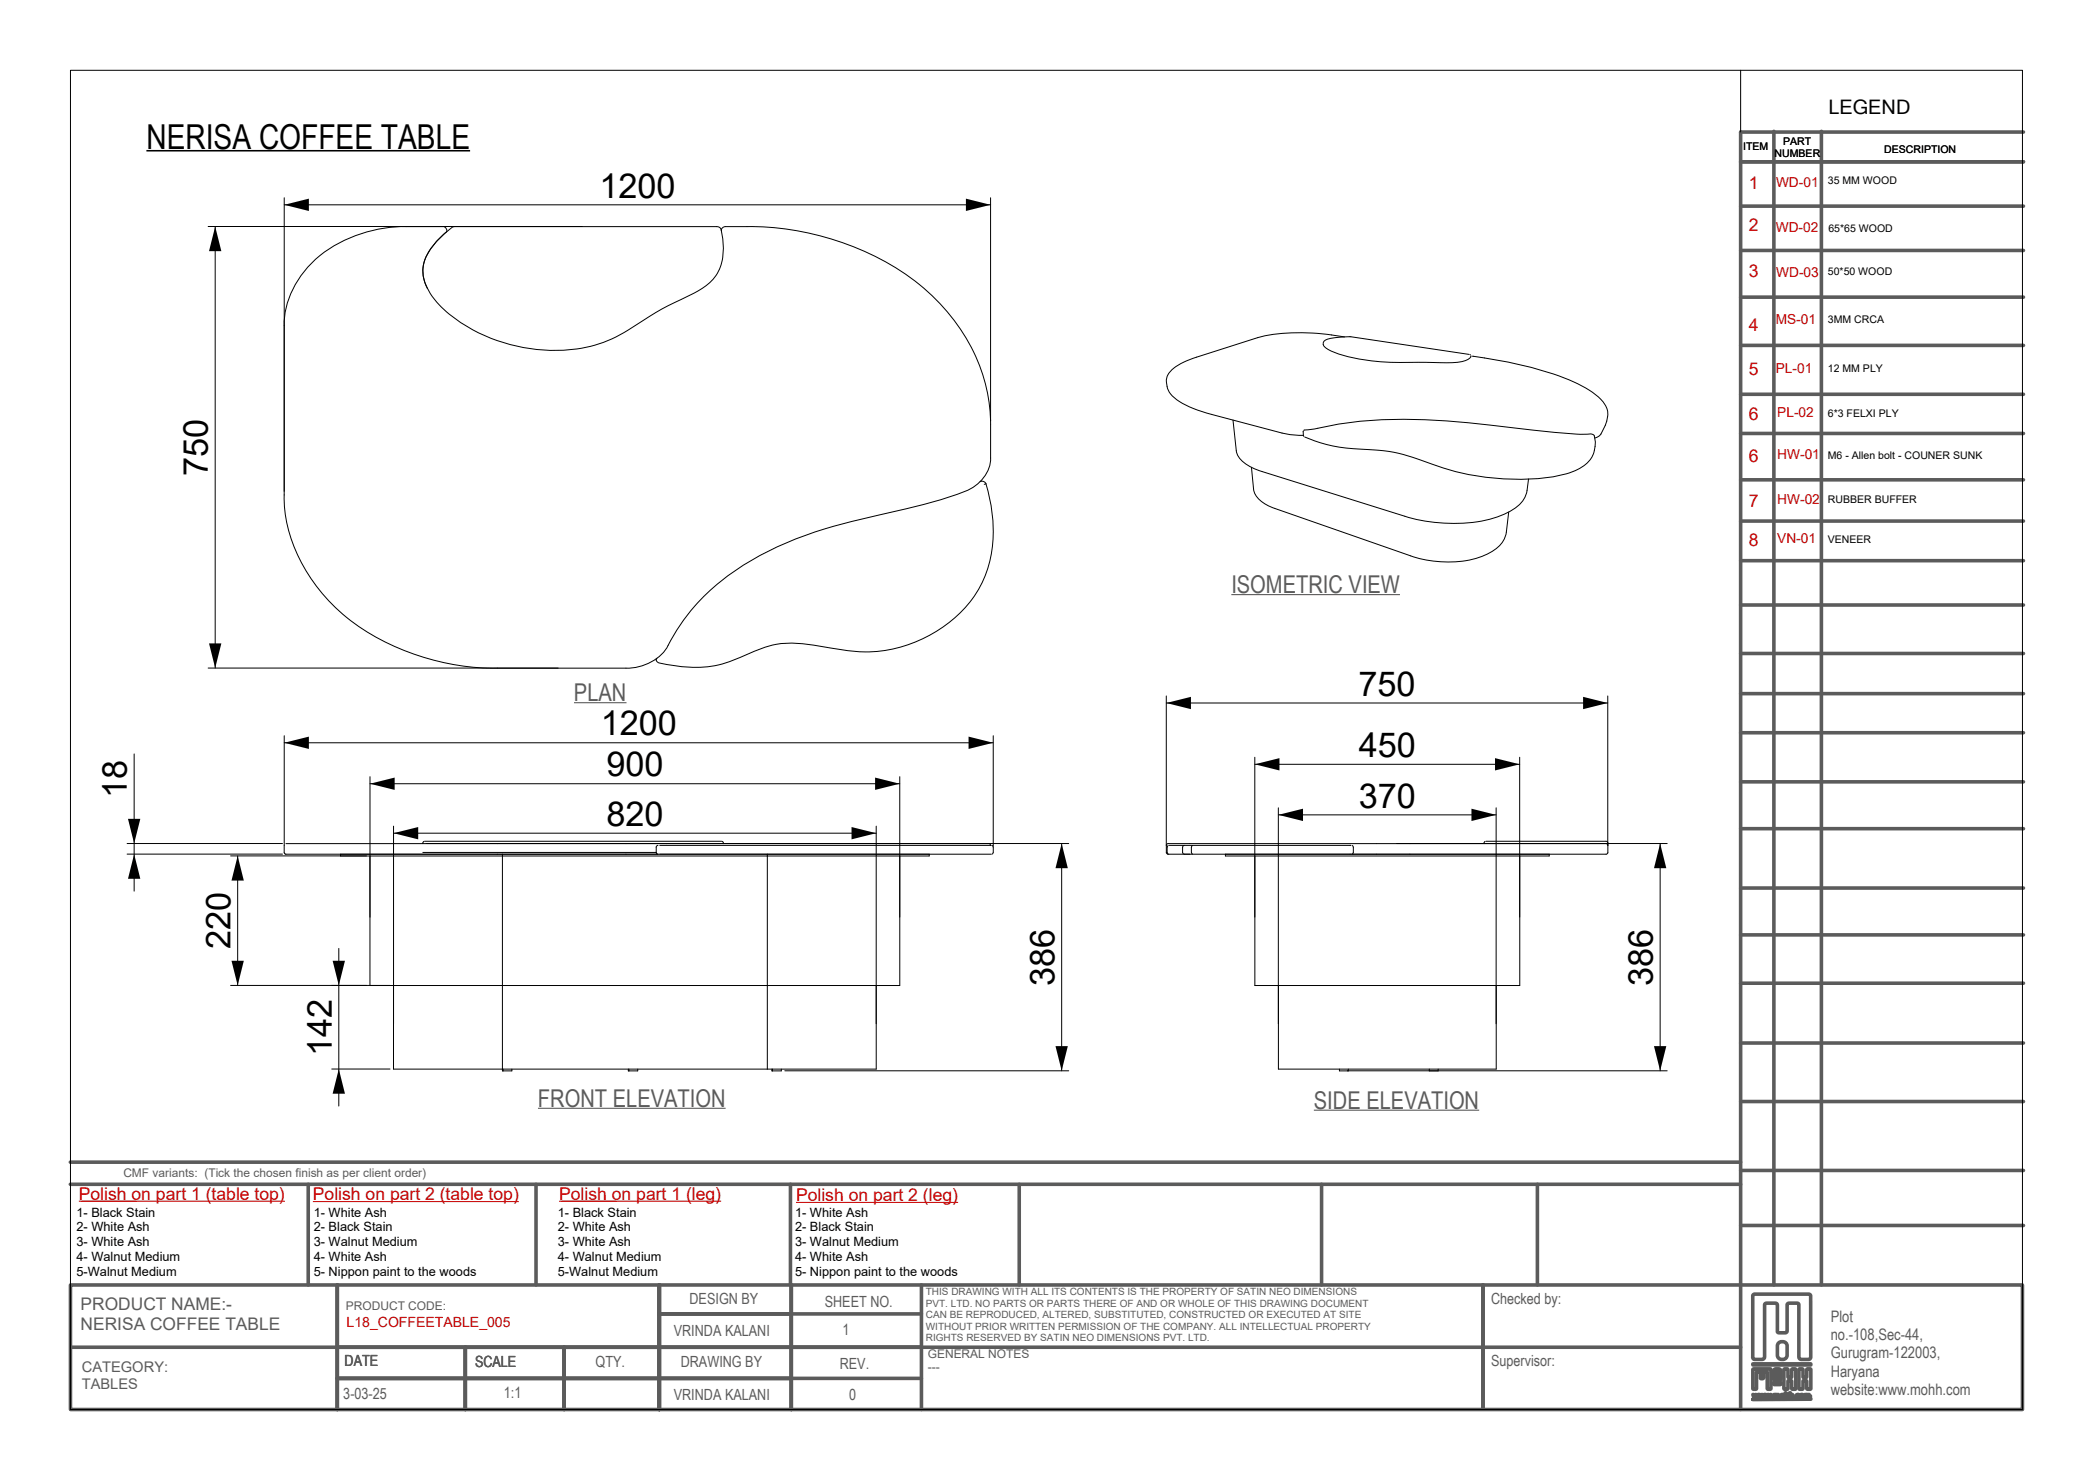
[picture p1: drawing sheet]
<svg xmlns="http://www.w3.org/2000/svg" width="297mm" height="210mm" viewBox="0 0 297 210" stroke-linecap="round" stroke-linejoin="round" font-family="sans-serif">
<!-- layer: Make2D -->
<g fill="none" stroke="#000" stroke-width=".14">
<path d="M61.9 34.3l1.1-1.1 1.1-.9 .4-.1h37.2a.6 .6 0 0 1 .6 .4 8.3 8.3 0 0 1-.4 5.9 7.2 7.2 0 0 1-3.4 3.1 65.6 65.6 0 0 0-10.3 5.8 19.4 19.4 0 0 1-12.1 2.2 22.2 22.2 0 0 1-14.3-7l-.7-1-.6-1a5 5 0 0 1 .5-5.1zM102.4 32.7a.55 .55 0 0 1 .6-.5 44.7 44.7 0 0 1 12.5 1 35.2 35.2 0 0 1 19.1 11.2 24.6 24.6 0 0 1 6 15.8v4.8a5.3 5.3 0 0 1-3.6 4.7 103.2 103.2 0 0 1-14.1 3.8 53.9 53.9 0 0 0-18.1 7.1 29 29 0 0 0-10.3 11.6 7 7 0 0 1-5.7 2.6h-18.2a34.2 34.2 0 0 1-22.6-8.3 23 23 0 0 1-7.7-15v-25.3a13.4 13.4 0 0 1 7-11.3 20.2 20.2 0 0 1 10.3-2.7h5.2h.3l.2 .3 .1 .3-.2 .2a8.8 8.8 0 0 0-3.1 4.6 5.1 5.1 0 0 0 .6 3.3M175 59.6l.4 4.3a3.9 3.9 0 0 0 2.9 2.7l21.1 6.6a22.9 22.9 0 0 0 13.3 .1 6.5 6.5 0 0 0 3.7-2.8 5.9 5.9 0 0 0 .5-2.5M187.8 48.7a.9 .9 0 0 0 .6 .9 21 21 0 0 0 8.9 1.8l8 .1a5 5 0 0 0 3.3-.7l.1-.3M187.8 48.6a1.12 1.12 0 0 1 1-.6l2.9-.2 16.8 2.5M190.8 47.8a32.4 32.4 0 0 0-11.3-.2l-9.7 3.1a8 8 0 0 0-3.9 2.2 2.82 2.82 0 0 0 1.1 3.8 15 15 0 0 0 4.9 2.1l10 2.6 1.2 .3 1.9 .1M208.6 50.3h.1M208.9 50.5a54.5 54.5 0 0 1 13.5 3.3l.5 .2a11.5 11.5 0 0 1 4.8 3.4 2.87 2.87 0 0 1 .1 2.9l-.8 1.5-.7 .3M139.1 68.3a.59 .59 0 0 1 .8 .3M139.9 68.6a19.7 19.7 0 0 1-.5 14.1 18.7 18.7 0 0 1-13.9 9.6 24.3 24.3 0 0 1-8.6-.5l-1.2-.2a13.7 13.7 0 0 0-9.2 1 17 17 0 0 1-8.2 2.1l-1.9-.2-2.8-.4a.43 .43 0 0 1-.4-.7M139.9 68.6l-.2 .1M177.6 66.3l.3 3.1a3.5 3.5 0 0 0 2.3 2.5l20 7a15.6 15.6 0 0 0 10.5-.1 4.4 4.4 0 0 0 3-3l.4-3.1"/>
<path d="M184.9 61.2l.1 .6M185 61.8v.1M185 61l.9-.1a60.4 60.4 0 0 1 19.4-1.2l15.3 1.6 3.5 .3h1.6M225.8 61.6l.4 .1a4 4 0 0 1-2.7 5.1l-.4 .1a15.6 15.6 0 0 1-4.8 1 37.2 37.2 0 0 1-17.2-2.8 23 23 0 0 0-7.9-1.4 21 21 0 0 1-8.1-1.7M40.3 119.9v1l.3 .3h30M40.6 119.7h99.7M60.2 119.4l-.2 .3M60.3 119.4h42.1M93.4 119.9l-.2 .1-.1 .2v.7M93.6 119.9h47.1M102.5 119.4l.2 .3M140.4 119.7l.2 .2"/>
<path d="M140.8 120l.2 .2v.7l-.2 .3M165.8 120l-.2 .2v.7l.2 .3M165.9 119.9h25.8M168 120l-.2 .2v.7l.2 .3M169.2 120l-.1 .2M191.9 120l.1 .2v.7l-.1 .3M210.7 119.4l-.1 .3M210.9 119.4h17M227.9 119.4l.3 .2v1.3l-.3 .3h-36.1M228.2 119.9l-.3-.2h-62.1l-.3 .2v1a.28 .28 0 0 0 .4 .3M48.3 121.2h83.6v.2h-83.6zM52.5 121.4v18.4h75.2v-18.4"/>
<path d="M55.8 139.8v11.9h68.5v-11.9M60 120.9h33.1M71.3 121.2v30.7h.1M93.1 120.9l.1 .2 .2 .1h-4.6M93.6 121.2h47.1M108.9 121.2v30.5M165.9 121.2h2.2M168.1 121.2h23.6M168.1 121.2h.8M169.1 120.9l.1 .3M173.9 121.2h45.9v.2h-45.9zM178.1 121.4v18.4h37.6v-18.4"/>
<path d="M181.4 139.8v11.9h30.9v-11.9M71.4 151.7v.2M72.6 151.7v.2h-1.2M89.2 151.7v.2M90.5 151.7v.2h-1.3M109.5 151.7v.2h.1M109.6 151.7v.2M110.9 151.7v.2h-1.3M190.1 151.7v.2h1.2v-.2M202.8 151.7v.2h1.3v-.2"/>
</g>
<!-- layer: Default -->
<g fill="none" stroke="#000" stroke-width=".14">
<path d="M10 10h277v190h-277zM247 10v8.7M29.5 32.1h53.1M30.5 32.1v62.7M40.3 28.1v41.6M40.3 29.1h100.3M140.6 28.1v31.6M29.5 94.8h49.7M165.5 98.7v21.2M165.5 99.7h62.7M228.2 98.7v21.2M18 119.7h22.1"/>
<path d="M19 107v19.4M40.3 104.4v15.5M40.3 105.4h100.6M52.5 110.2v19.9M52.5 111.2h75.2M55.8 117.2v28M55.8 118.2h68.5M60.5 119.7h91.2M124.3 117.2v28M127.7 110.2v19.9M140.9 104.4v15.7M150.7 119.7v32.2"/>
<path d="M178.1 107.4v22.7M178.1 108.4h37.6M181.4 114.6v30.6M181.4 115.6h30.9M198.2 119.7h38.4M212.3 114.6v30.6M215.7 107.4v22.7M235.6 119.7v32.2M18 121.2h22.1M32.7 139.8h22.6M32.7 121.4h19.3M33.7 121.4v18.4"/>
<path d="M48.1 134.6v22.3M169.1 120.2v.7M47.1 151.7h8.2M111.4 151.9h40.3M191.2 151.9h45.4"/>
</g>
<!-- layer: Layer 01 -->
<path d="M11.2 170.4h29.2M44.4 170.5h29.2M79.3 170.4h23M113 170.6h23" fill="none" stroke="#c80000" stroke-width=".14"/>
<!-- layer: TAG-SYM -->
<path d="M20.8 21.4h45.9" fill="none" stroke="#000" stroke-width=".22"/>
<!-- layer: 01-TEXT-TITL -->
<g fill="none" stroke="#5b5b5b" stroke-width=".51">
<path d="M251.7 18.6v163.7M258.5 18.6v163.7M287.1 18.7h-40.1v181.3M247 23h40.1M247 29.2h40.1M247 35.5h40.1M247 42.2h40.1M247 49h40.1M247 55.9h40.1M247 79.5h40.1M247 61.5h40.1M247 73.9h40.1"/>
<path d="M247 68.1h40.1M247 98.4h40.1M247 92.7h40.1M247 85.8h40.1M247 117.6h40.1M247 110.9h40.1M247 104h40.1M247 126h40.1M247 132.6h40.1M247 139.5h40.1M247 148h40.1M247 156.3h40.1"/>
<path d="M10 164.9h237M10 168h237M43.7 168v14.3M76.1 168v14.3M112.2 168v14.3M144.6 168v14.3M187.5 168v14.3M218.2 168v14.3M247 173.9h40.1M247 166.1h40.1M10 182.3h277v17.7h-277zM10 191.1h237"/>
<path d="M47.9 182.3v17.7M47.9 195.6h82.9M66 191.1v8.9M80 191.1v8.9M93.6 186.4h37.2M93.6 182.3v17.7M112.3 182.3v17.7M130.8 182.3v17.7M210.4 182.3v17.6M248.7 198.5h8.3l-8.3 .1M248.7 193.5h8.3v.2h-8.3zM248.7 194.3l2.6-.1v2.9h-.4l-.1-.1v-2.3l-.1-.1h-.4v.9l-.1 .1h-.4v-1h-.5v2.4l-.2 .1h-.3z"/>
<path d="M248.7 197.8h.2l.1 .4 .1-.4h.1l.1 .4 .2-.4h.1l-.2 .6h-.1l-.1-.4-.2 .4h-.1zM248.8 183.7l.2-.1h7.6l.3 .1 .1 8.8-.2 .3-1.2 .1-.3-.2v-7.5l-.1-.3h-.2h-1l-.4 .1v3.8v.2l-.3 .1-1.1-.1v-4l-.4-.1h-1.1l-.3 .1v7.5l-.2 .3-.2 .1-1.2-.1-.1-.3zM249.6 197.8h.2l.1 .4 .1-.4h.1l.1 .4 .1-.4h.2l-.2 .6h-.1l-.2-.4-.1 .4h-.1zM250.5 197.8h.1l.1 .4 .2-.4h.1l.1 .4 .1-.4h.1l-.2 .6h-.1l-.1-.4-.1 .4h-.1zM251.6 196.2l.1-.1h1l.1 .2-.1 .1h-1zM251.7 194.4a.73 .73 0 0 1 1 0v1.3a.73 .73 0 0 1-1 0zM252 198l.1 .4h.1v-.4l.1-.1 .1 .5h.1v-.4M252.1 194.6l.2-.1 .1 .2v.7l-.1 .1-.3-.1zM252.3 197.8l-.5 .1-.1-.1v.6h.1v-.4M252.4 190.5a.73 .73 0 0 1 1.2 .4v1.4a.7 .7 0 0 1-.7 .6 .7 .7 0 0 1-.7-.6v-1.4zM252.8 198h.2l.1 .1-.2 .2-.1-.1zM253.2 194.2h.5v1.1l.1 .1 .5-.1v-1.1h.5v2.9h-.5v-1.1l-.5-.1-.1 .1v1.1h-.5z"/>
<path d="M253.4 198v.4h-.1v-.8h.1v.3l.2-.1 .2 .1v.5h-.1v-.3M254.1 198v.4h-.1v-.8h.1v.3l.2-.1 .1 .1v.5h-.1v-.3M254.9 197.9l.2-.1 .2 .1h-.2l-.1 .2v.2h.3a.3 .3 0 0 1-.4 0 .3 .3 0 0 1 0-.4zM255.3 194.2h.5l.1 1.1 .1 .1 .4-.1v-1.1h.6v2.9h-.6v-1.1l-.4-.1-.1 .1-.1 1.1h-.5zM255.6 198h.2v.1l-.1 .2-.2-.1zM256.4 198v.4h.2v-.4l.1-.1 .1 .5h.1v-.4M256.7 197.8l-.5 .1-.1-.1v.6h.1v-.4"/>
<circle cx="252.9" cy="198.1" r=".29"/>
<circle cx="255.7" cy="198.1" r=".29"/>
</g>
<path d="M81.5 99.7h7.4M174.7 84.4h24M76.3 157.2h26.7M186.4 157.5h23.5" fill="none" stroke="#5b5b5b" stroke-width=".16"/>
<!-- layer: Default -->
<g fill="#000">
<path d="M30.5 32.1l.9 3.5h-1.7zM40.3 29.1l3.5-.9v1.7zM137.1 28.2l3.5 .9-3.5 .8zM29.7 91.3h1.7l-.9 3.5zM165.5 99.7l3.5-.8v1.7zM224.7 98.9l3.5 .8-3.5 .9zM18.2 116.2h1.7l-.9 3.5zM40.3 105.4l3.5-.9v1.8zM52.5 111.2l3.5-.9v1.8zM55.8 118.2l3.5-.9v1.8zM120.8 117.3l3.5 .9-3.5 .9zM124.2 110.3l3.5 .9-3.5 .9z"/>
<path d="M137.4 104.5l3.5 .9-3.5 .9zM150.7 119.7l.8 3.5h-1.7zM178.1 108.4l3.5-.8v1.7zM181.4 115.6l3.5-.9v1.8zM208.8 114.7l3.5 .9-3.5 .9zM212.2 107.6l3.5 .8-3.5 .9zM235.6 119.7l.9 3.5h-1.8zM19 121.2l.9 3.5h-1.7zM32.9 136.3h1.7l-.9 3.5zM33.7 121.4l.9 3.5h-1.7zM47.2 136.3h1.8l-.9 3.5zM48.1 151.7l.9 3.5h-1.8z"/>
<path d="M149.8 148.4h1.7l-.8 3.5zM234.7 148.4h1.8l-.9 3.5z"/>
</g>
<g font-size="4.9">
<text x="20.8" y="21.1">NERISA COFFEE TABLE</text>
<text x="85.1" y="28">1200</text>
<text x="29.5" y="67.5" transform="rotate(-90 29.5 67.5)">750</text>
<text x="192.8" y="98.7">750</text>
<text x="85.2" y="104.3">1200</text>
<text x="192.8" y="107.4">450</text>
<text x="18" y="113.2" transform="rotate(-90 18 113.2)">18</text>
<text x="86" y="110.2">900</text>
<text x="86" y="117.2">820</text>
<text x="192.8" y="114.6">370</text>
<text x="32.7" y="134.7" transform="rotate(-90 32.7 134.7)">220</text>
<text x="149.6" y="139.8" transform="rotate(-90 149.6 139.8)">386</text>
<text x="234.5" y="139.8" transform="rotate(-90 234.5 139.8)">386</text>
<text x="47.1" y="149.8" transform="rotate(-90 47.1 149.8)">142</text>
</g>
<g font-size="3.5" fill="#5b5b5b">
<text x="174.7" y="84.1">ISOMETRIC VIEW</text>
<text x="81.5" y="99.5">PLAN</text>
<text x="76.3" y="157">FRONT ELEVATION</text>
<text x="186.4" y="157.3">SIDE ELEVATION</text>
</g>
<text font-size="2.8" x="259.5" y="16.1">LEGEND</text>
<g font-size="2.5" fill="#c80000">
<text x="248.2" y="26.8">1</text>
<text x="248.2" y="32.8">2</text>
<text x="248.2" y="39.4">3</text>
<text x="248.2" y="47">4</text>
<text x="248.2" y="53.2">5</text>
<text x="248.2" y="59.6">6</text>
<text x="248.2" y="65.6">6</text>
<text x="248.2" y="71.9">7</text>
<text x="248.2" y="77.5">8</text>
<text x="11.2" y="170.2">Polish on part 1 (table top)</text>
<text x="44.4" y="170.3">Polish on part 2 (table top)</text>
<text x="79.3" y="170.2">Polish on part 1 (leg)</text>
<text x="113" y="170.4">Polish on part 2 (leg)</text>
</g>
<g font-size="2.5" fill="#5b5b5b">
<text x="11.4" y="185.9">PRODUCT NAME:-</text>
<text x="11.4" y="188.7">NERISA COFFEE TABLE</text>
</g>
<g font-size="2.2" fill="#5b5b5b">
<text x="97.8" y="185.1">DESIGN BY</text>
<text x="117" y="185.4">SHEET NO.</text>
<text x="211.6" y="185.1">Checked by:</text>
<text x="95.6" y="189.6">VRINDA KALANI</text>
<text x="119.6" y="189.5">1</text>
<text x="259.8" y="187.6">Plot</text>
<text x="259.8" y="190.1">no.-108,Sec-44,</text>
<text x="48.9" y="193.8">DATE</text>
<text x="67.4" y="193.9">SCALE</text>
<text x="84.5" y="193.9">QTY.</text>
<text x="96.6" y="193.9">DRAWING BY</text>
<text x="119.2" y="194.3">REV.</text>
<text x="211.6" y="193.8">Supervisor:</text>
<text x="259.8" y="192.7">Gurugram-122003,</text>
<text x="259.8" y="195.3">Haryana</text>
<text x="259.8" y="197.9">website:www.mohh.com</text>
<text x="48.7" y="198.4">3-03-25</text>
<text x="71.5" y="198.3">1:1</text>
<text x="95.6" y="198.6">VRINDA KALANI</text>
<text x="120.5" y="198.7">0</text>
</g>
<g font-size="2.1" fill="#5b5b5b">
<text x="11.6" y="194.7">CATEGORY:</text>
<text x="11.6" y="197">TABLES</text>
</g>
<text font-size="2" fill="#c80000" x="49.2" y="188.2">L18_COFFEETABLE_005</text>
<g font-size="1.9" fill="#c80000">
<text x="252" y="26.6">WD-01</text>
<text x="252" y="32.9">WD-02</text>
<text x="252" y="39.3">WD-03</text>
<text x="252" y="46">MS-01</text>
<text x="252" y="52.9">PL-01</text>
<text x="252.2" y="59.2">PL-02</text>
<text x="252.2" y="65.2">HW-01</text>
<text x="252.2" y="71.5">HW-02</text>
<text x="252.2" y="77.1">VN-01</text>
</g>
<g font-size="1.8">
<text x="10.9" y="172.6">1- Black Stain</text>
<text x="44.5" y="172.6">1- White Ash</text>
<text x="79.2" y="172.6">1- Black Stain</text>
<text x="112.8" y="172.6">1- White Ash</text>
<text x="10.9" y="174.7">2- White Ash</text>
<text x="10.9" y="176.8">3- White Ash</text>
<text x="10.9" y="178.9">4- Walnut Medium</text>
<text x="44.5" y="174.7">2- Black Stain</text>
<text x="44.5" y="176.8">3- Walnut Medium</text>
<text x="44.5" y="178.9">4- White Ash</text>
<text x="79.2" y="174.7">2- White Ash</text>
<text x="79.2" y="176.8">3- White Ash</text>
<text x="79.2" y="178.9">4- Walnut Medium</text>
<text x="112.8" y="174.7">2- Black Stain</text>
<text x="112.8" y="176.8">3- Walnut Medium</text>
<text x="112.8" y="178.9">4- White Ash</text>
<text x="10.9" y="181">5-Walnut Medium</text>
<text x="44.5" y="181">5- Nippon paint to the woods</text>
<text x="79.2" y="181">5-Walnut Medium</text>
<text x="112.8" y="181">5- Nippon paint to the woods</text>
</g>
<g font-size="1.7" fill="#5b5b5b">
<text x="17.5" y="167">CMF variants: (Tick the chosen finish as per client order)</text>
<text x="49.1" y="185.8">PRODUCT CODE:</text>
<text x="131.7" y="192.6">GENERAL NOTES</text>
<text x="131.7" y="194.5">---</text>
</g>
<g font-size="1.5">
<text x="247.4" y="21.3">ITEM</text>
<text x="251.8" y="22.3">NUMBER</text>
<text x="253.1" y="20.6">PART</text>
<text x="267.4" y="21.7">DESCRIPTION</text>
<text x="259.4" y="26.2">35 MM WOOD</text>
<text x="259.5" y="32.9">65*65 WOOD</text>
<text x="259.4" y="39">50*50 WOOD</text>
<text x="259.4" y="45.8">3MM CRCA</text>
<text x="259.4" y="52.8">12 MM PLY</text>
<text x="259.4" y="59.1">6*3 FELXI PLY</text>
<text x="259.4" y="65.1">M6 - Allen bolt - COUNER SUNK</text>
<text x="259.4" y="71.4">RUBBER BUFFER</text>
<text x="259.4" y="77">VENEER</text>
</g>
<g font-size="1.4" fill="#5b5b5b">
<text x="131.4" y="183.8">THIS DRAWING WITH ALL ITS CONTENTS IS THE PROPERTY OF SATIN NEO DIMENSIONS</text>
<text x="131.4" y="185.4">PVT. LTD. NO PARTS OR PARTS THERE OF AND OR WHOLE OF THIS DRAWING DOCUMENT</text>
<text x="131.4" y="187">CAN BE REPRODUCED, ALTERED, SUBSTITUTED, CONSTRUCTED OR EXECUTED AT SITE</text>
<text x="131.4" y="188.7">WITHOUT PRIOR WRITTEN PERMISSION OF THE COMPANY. ALL INTELLECTUAL PROPERTY</text>
<text x="131.4" y="190.3">RIGHTS RESERVED BY SATIN NEO DIMENSIONS PVT. LTD.</text>
</g>
</svg>
